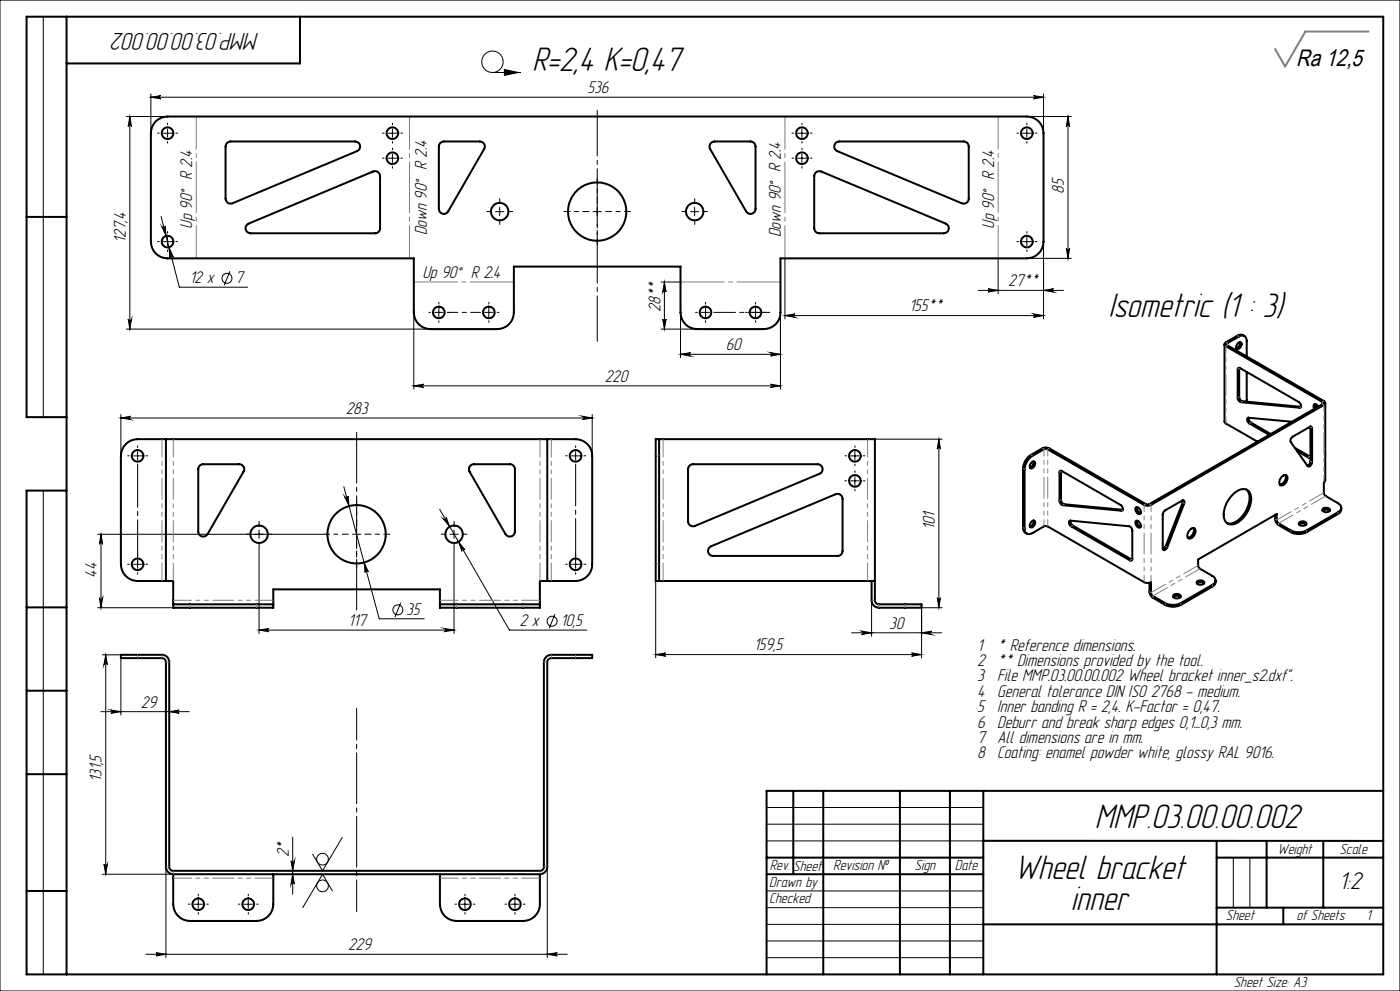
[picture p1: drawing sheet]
<svg xmlns="http://www.w3.org/2000/svg" width="420mm" height="297mm" viewBox="0 0 420 297" stroke-linecap="round" stroke-linejoin="round" font-family="sans-serif">
<g fill="none" stroke="#000" stroke-width=".3">
<path d="M0 0h420v297h-420zM13 5v120M37.9 34.9h12.4M38.9 34.9l.5 3a.49 .49 0 0 0-.5-.4 .49 .49 0 0 0-.4 .4zM38.9 34.9v63.7M45.3 28.1v11.8M45.3 29.1h267.8M45.3 29.1l3-.5a.49 .49 0 0 0-.5 .5 .49 .49 0 0 0 .5 .5zM49 39.9h2.5M50.3 38.7v2.5M116.5 39.9h2.5M117.7 38.7v2.5"/>
<path d="M147.7 21.7h8.6M239.3 39.9h2.5M240.6 38.7v2.5M306.8 39.9h2.5M308 38.7v2.5M308 34.9h13.4M310.1 28.6l3 .5-3 .5a.49 .49 0 0 0 .4-.5 .49 .49 0 0 0-.4-.5zM313.1 28.1v11.8M320.4 34.9l.5 3a.49 .49 0 0 0-.5-.4 .49 .49 0 0 0-.5 .4zM320.4 34.9v42.5M116.5 47.4h2.5M117.7 46.2v2.5"/>
<path d="M239.3 47.4h2.5M240.6 46.2v2.5M48.3 64.9l5.5 21.2h20.5M48.6 67.9a.51 .51 0 0 0 .6 .4 .51 .51 0 0 0 .4-.6l.2 3zM49 72.4h2.5M50.3 71.2v2.5M50.7 74.1l1.2 2.8a.49 .49 0 0 0-.6-.3 .49 .49 0 0 0-.3 .5zM148.7 63.4h2.5M149.9 62.2v2.5M177.9 63.4h2.5M179.1 62.2v2.5M207.2 63.4h2.5"/>
<path d="M208.4 62.2v2.5M235.5 77.4v18.2M299.4 77.4v10.6M306.8 72.4h2.5M308 71.2v2.5M308 77.4h13.4M313.1 72.4v23.2M319.9 74.4a.49 .49 0 0 0 .5 .5 .49 .49 0 0 0 .5-.5l-.5 3zM37.9 98.6h91.3M38.5 95.6a.49 .49 0 0 0 .4 .5 .49 .49 0 0 0 .5-.5l-.5 3zM69 81.3l-1.8 4.2M124.1 93.6v23"/>
<path d="M130.4 93.6h2.5M131.7 92.4v2.5M145.4 93.6h2.5M146.6 92.4v2.5M198.3 98.6h10.9M198.3 84.5h5.9M198.8 95.6a.49 .49 0 0 0 .5 .5 .49 .49 0 0 0 .5-.5l-.5 3zM199.3 84.5l.5 3a.49 .49 0 0 0-.5-.4 .49 .49 0 0 0-.5 .4zM199.3 84.5v14.1M204.2 93.6v13.6M210.4 93.6h2.5M211.7 92.4v2.5"/>
<path d="M225.4 93.6h2.5M226.7 92.4v2.5M234.1 93.6v23M235.5 94.6l3-.5a.51 .51 0 0 0-.5 .5 .51 .51 0 0 0 .5 .5zM235.5 94.6h77.6M293.4 87h25.7M296.4 86.5l3 .5-3 .5a.49 .49 0 0 0 .5-.5 .49 .49 0 0 0-.5-.5zM310.1 94.1l3 .5-3 .5a.51 .51 0 0 0 .4-.5 .51 .51 0 0 0-.4-.5zM313.1 87l3-.5a.49 .49 0 0 0-.5 .5 .49 .49 0 0 0 .5 .5zM124.1 115.6h110M124.1 115.6l3-.5a.49 .49 0 0 0-.4 .5 .49 .49 0 0 0 .4 .5zM204.2 106.2h29.9"/>
<path d="M204.2 106.2l3-.5a.51 .51 0 0 0-.5 .5 .51 .51 0 0 0 .5 .5zM231.1 105.7l3 .5-3 .5a.51 .51 0 0 0 .5-.5 .51 .51 0 0 0-.5-.5zM231.1 115.1l3 .5-3 .5a.49 .49 0 0 0 .5-.5 .49 .49 0 0 0-.5-.5zM36.3 125.3l3-.6a.51 .51 0 0 0-.5 .6 .51 .51 0 0 0 .5 .5zM36.3 124.2v12.4M36.3 125.3h141.4M40 136.6h2.5M41.3 135.4v2.5M171.4 136.6h2.5M172.7 135.4v2.5M174.7 124.7l3 .6-3 .5a.51 .51 0 0 0 .5-.5 .51 .51 0 0 0-.5-.6zM177.7 124.2v12.4"/>
<path d="M255.2 136.6h2.5M256.5 135.4v2.5M262.5 131.6h20.1M281.7 131.6l.5 3a.49 .49 0 0 0-.5-.4 .49 .49 0 0 0-.5 .4zM281.7 131.6v50.5M13 147v145M77.7 158.9v2.5M103.2 145.9l10.6 39.6h13.5M103.4 148.9a.51 .51 0 0 0 .6 .3 .51 .51 0 0 0 .4-.5l.3 3zM107 158.9v2.5M131.9 152.6l20.9 36.2h23.2M133 155.5a.51 .51 0 0 0 .6 .1 .51 .51 0 0 0 .2-.6l1.1 2.8z"/>
<path d="M136.2 158.9v2.5M255.2 144.1h2.5M256.5 142.9v2.5M29.3 160.1h67.7M29.8 179.1a.49 .49 0 0 0 .5 .5 .49 .49 0 0 0 .5-.5l-.5 3zM30.3 160.1v22M30.3 160.1l.5 3a.49 .49 0 0 0-.5-.4 .49 .49 0 0 0-.5 .4zM40 169.1h2.5M41.3 167.9v2.5M77.7 164v25.9M105.7 160.1h2.5M109.2 168.6l1.3 2.7a.49 .49 0 0 0-.6-.3 .49 .49 0 0 0-.4 .6z"/>
<path d="M135 160.1h2.5M136.2 164v25.9M137.5 162.4l2 2.3a.49 .49 0 0 0-.7-.1 .49 .49 0 0 0-.2 .6zM171.4 169.1h2.5M172.7 167.9v2.5M196.7 174.1v23.1M261.5 179.9v10.8M281.2 179.1a.49 .49 0 0 0 .5 .5 .49 .49 0 0 0 .5-.5l-.5 3zM29.3 182.1h27.7M30.7 196.2h5.6M31.7 196.2l.5 3a.51 .51 0 0 0-.5-.4 .51 .51 0 0 0-.5 .4zM31.7 196.2v65.8"/>
<path d="M36.3 197.2v17.1M77.7 188.8l3-.5a.49 .49 0 0 0-.4 .5 .49 .49 0 0 0 .4 .5zM77.7 188.8h58.5M120.2 180.6l-1.7 4.3M133.2 188.3l3 .5-3 .5a.49 .49 0 0 0 .5-.5 .49 .49 0 0 0-.5-.5zM166.5 184l-1.7 4.3M196.7 196.2l3-.5a.49 .49 0 0 0-.5 .5 .49 .49 0 0 0 .5 .5zM196.7 196.2h79.8M255.5 189.6h27M258.5 189.2l3 .4-3 .6a.51 .51 0 0 0 .4-.5 .51 .51 0 0 0-.4-.5zM273.5 195.7l3 .5-3 .5a.49 .49 0 0 0 .4-.5 .49 .49 0 0 0-.4-.5zM276.5 189.6l3-.4a.51 .51 0 0 0-.5 .5 .51 .51 0 0 0 .5 .5z"/>
<path d="M282.6 182.1h-6.1v15.1M30.3 213.3h26.5M33.3 212.8l3 .5-3 .5a.49 .49 0 0 0 .4-.5 .49 .49 0 0 0-.4-.5zM50.8 213.3l3-.5a.49 .49 0 0 0-.5 .5 .49 .49 0 0 0 .5 .5zM31.2 259a.51 .51 0 0 0 .5 .5 .51 .51 0 0 0 .5-.5l-.5 3zM49.8 259.8v27.2M87.3 258a.51 .51 0 0 0 .5 .5 .51 .51 0 0 0 .5-.5l-.5 3zM87.8 250.9v17.1M102.7 251l-5.9 10-3-5M164.2 259.8v27.2M230 247h65M230 242h65"/>
<path d="M230 252h65M370 257v15M375 257v15M30.7 262h21.3M58.2 271h2.5M59.5 269.7v2.5M73.2 271h2.5M74.5 269.7v2.5M87.8 262l.5 3a.51 .51 0 0 0-.5-.5 .51 .51 0 0 0-.5 .5zM99.7 267l-2.9-5-6 10M138.2 271h2.5M139.5 269.7v2.5"/>
<path d="M153.2 271h2.5M154.5 269.7v2.5M230 277h65M230 267h65M230 272h65M43.8 286h126.4M46.8 285.5l3 .5-3 .5a.49 .49 0 0 0 .4-.5 .49 .49 0 0 0-.4-.5zM164.2 286l3-.5a.49 .49 0 0 0-.5 .5 .49 .49 0 0 0 .5 .5zM230 287h65M230 282h65"/>
<circle cx="147.7" cy="18.5" r="3.2"/>
<circle cx="68.1" cy="83.4" r="1.5"/>
<circle cx="119.4" cy="182.8" r="1.51"/>
<circle cx="165.6" cy="186.2" r="1.48"/>
<circle cx="96.7" cy="257.5" r="1.75"/>
<circle cx="96.8" cy="265.5" r="1.76"/>
</g>
<g fill="#000">
<path d="M151.2 20.6l5.1 1.1-5.1 1.1z"/>
<path d="M310.1 28.6l3 .5-3 .5a.49 .49 0 0 0 .4-.5 .49 .49 0 0 0-.4-.5zM45.3 29.1l3-.5a.49 .49 0 0 0-.5 .5 .49 .49 0 0 0 .5 .5z"/>
<path d="M320.4 34.9l.5 3a.49 .49 0 0 0-.5-.4 .49 .49 0 0 0-.5 .4zM319.9 74.4a.49 .49 0 0 0 .5 .5 .49 .49 0 0 0 .5-.5l-.5 3zM38.9 34.9l.5 3a.49 .49 0 0 0-.5-.4 .49 .49 0 0 0-.4 .4zM38.5 95.6a.49 .49 0 0 0 .4 .5 .49 .49 0 0 0 .5-.5l-.5 3z"/>
<path d="M198.8 95.6a.49 .49 0 0 0 .5 .5 .49 .49 0 0 0 .5-.5l-.5 3zM199.3 84.5l.5 3a.49 .49 0 0 0-.5-.4 .49 .49 0 0 0-.5 .4z"/>
<path d="M235.5 94.6l3-.5a.51 .51 0 0 0-.5 .5 .51 .51 0 0 0 .5 .5zM310.1 94.1l3 .5-3 .5a.51 .51 0 0 0 .4-.5 .51 .51 0 0 0-.4-.5z"/>
<path d="M296.4 86.5l3 .5-3 .5a.49 .49 0 0 0 .5-.5 .49 .49 0 0 0-.5-.5zM313.1 87l3-.5a.49 .49 0 0 0-.5 .5 .49 .49 0 0 0 .5 .5zM204.2 106.2l3-.5a.51 .51 0 0 0-.5 .5 .51 .51 0 0 0 .5 .5zM231.1 105.7l3 .5-3 .5a.51 .51 0 0 0 .5-.5 .51 .51 0 0 0-.5-.5zM124.1 115.6l3-.5a.49 .49 0 0 0-.4 .5 .49 .49 0 0 0 .4 .5zM231.1 115.1l3 .5-3 .5a.49 .49 0 0 0 .5-.5 .49 .49 0 0 0-.5-.5z"/>
<path d="M174.7 124.7l3 .6-3 .5a.51 .51 0 0 0 .5-.5 .51 .51 0 0 0-.5-.6zM36.3 125.3l3-.6a.51 .51 0 0 0-.5 .6 .51 .51 0 0 0 .5 .5z"/>
<path d="M30.3 160.1l.5 3a.49 .49 0 0 0-.5-.4 .49 .49 0 0 0-.5 .4zM29.8 179.1a.49 .49 0 0 0 .5 .5 .49 .49 0 0 0 .5-.5l-.5 3zM87.3 258a.51 .51 0 0 0 .5 .5 .51 .51 0 0 0 .5-.5l-.5 3zM87.8 262l.5 3a.51 .51 0 0 0-.5-.5 .51 .51 0 0 0-.5 .5z"/>
<path d="M281.2 179.1a.49 .49 0 0 0 .5 .5 .49 .49 0 0 0 .5-.5l-.5 3zM281.7 131.6l.5 3a.49 .49 0 0 0-.5-.4 .49 .49 0 0 0-.5 .4z"/>
<path d="M77.7 188.8l3-.5a.49 .49 0 0 0-.4 .5 .49 .49 0 0 0 .4 .5zM133.2 188.3l3 .5-3 .5a.49 .49 0 0 0 .5-.5 .49 .49 0 0 0-.5-.5zM133 155.5l1.9 2.3-1.1-2.8a.51 .51 0 0 1-.2 .7 .51 .51 0 0 1-.6-.2zM137.5 162.4l1.1 2.8a.49 .49 0 0 1 .2-.6 .49 .49 0 0 1 .7 .1zM103.4 148.9l1.3 2.8-.3-3a.51 .51 0 0 1-.4 .5 .51 .51 0 0 1-.6-.3zM109.2 168.6l.3 3a.49 .49 0 0 1 .4-.6 .49 .49 0 0 1 .6 .3zM48.6 67.9l1.2 2.8-.2-3a.51 .51 0 0 1-.4 .6 .51 .51 0 0 1-.6-.4zM50.7 74.1l.3 3a.49 .49 0 0 1 .3-.5 .49 .49 0 0 1 .6 .3zM196.7 196.2l3-.5a.49 .49 0 0 0-.5 .5 .49 .49 0 0 0 .5 .5zM273.5 195.7l3 .5-3 .5a.49 .49 0 0 0 .4-.5 .49 .49 0 0 0-.4-.5z"/>
<path d="M258.5 189.2l3 .4-3 .6a.51 .51 0 0 0 .4-.5 .51 .51 0 0 0-.4-.5zM276.5 189.6l3-.4a.51 .51 0 0 0-.5 .5 .51 .51 0 0 0 .5 .5z"/>
<path d="M33.3 212.8l3 .5-3 .5a.49 .49 0 0 0 .4-.5 .49 .49 0 0 0-.4-.5zM50.8 213.3l3-.5a.49 .49 0 0 0-.5 .5 .49 .49 0 0 0 .5 .5z"/>
<path d="M31.2 259a.51 .51 0 0 0 .5 .5 .51 .51 0 0 0 .5-.5l-.5 3zM31.7 196.2l.5 3a.51 .51 0 0 0-.5-.4 .51 .51 0 0 0-.5 .4z"/>
<path d="M46.8 285.5l3 .5-3 .5a.49 .49 0 0 0 .4-.5 .49 .49 0 0 0-.4-.5zM164.2 286l3-.5a.49 .49 0 0 0-.5 .5 .49 .49 0 0 0 .5 .5z"/>
</g>
<path d="M107 129.1v54.2" fill="none" stroke="#000" stroke-width=".3" stroke-dasharray="15.2 1.3 1.3 1.3" stroke-dashoffset="-.4"/>
<g fill="none" stroke="#000" stroke-width=".3" stroke-dasharray="15.2 1.3 1.3 1.3">
<path d="M47.8 39.9h-.5M50.3 37.4v-.5M52.8 39.9h.5M115.2 39.9h-.5M117.7 37.4v-.5M120.2 39.9h.5M238.1 39.9h-.5M240.6 37.4v-.5M243.1 39.9h.5M305.6 39.9h-.5M308.1 37.4v-.5M310.6 39.9h.5"/>
<path d="M50.3 42.4v.5M115.2 47.4h-.5M117.7 44.9v-.5M117.7 49.9v.5M117.7 42.4v.5M120.2 47.4h.5M238.1 47.4h-.5M240.6 44.9v-.5M240.6 49.9v.5M240.6 42.4v.5M243.1 47.4h.5M308.1 42.4v.5"/>
<path d="M47.8 72.4h-.5M50.3 69.9v-.5M50.3 74.9v.5M52.8 72.4h.5M147.4 63.4h-1.4M149.9 60.9v-1.4M149.9 65.9v1.4M152.4 63.4h1.4M205.9 63.4h-1.4M208.4 60.9v-1.4M208.4 65.9v1.4M210.9 63.4h1.4"/>
<path d="M305.6 72.4h-.5M308.1 69.9v-.5M308.1 74.9v.5M310.6 72.4h.5M129.2 93.6h-.5M131.7 91.1v-.5M131.7 96.1v.5M134.2 93.6h.5M146.7 91.1v-.5M146.7 96.1v.5M149.2 93.6h.5M209.2 93.6h-.5"/>
<path d="M211.7 91.1v-.5M211.7 96.1v.5M224.2 93.6h-.5M226.7 91.1v-.5M226.7 96.1v.5M229.2 93.6h.5M38.8 136.6h-.5M41.3 134.1v-.5M43.8 136.6h.5M170.2 136.6h-.5M172.7 134.1v-.5M175.2 136.6h.5"/>
<path d="M254 136.6h-.5M256.5 134.1v-.5M256.5 139.1v.5M259 136.6h.5M77.7 157.6v-1.4M136.2 157.6v-1.4M254 144.1h-.5M256.5 141.6v-.5M256.5 146.6v.5M259 144.1h.5M38.8 169.1h-.5M41.3 166.6v-.5"/>
<path d="M41.3 171.6v.5M43.8 169.1h.5M75.2 160.1h-1.3M77.7 162.6v1.4M80.2 160.1h1.4M133.7 160.1h-1.3M136.2 162.6v1.4M138.7 160.1h1.4M170.2 169.1h-.5M172.7 166.6v-.5M172.7 171.6v.5M175.2 169.1h.5"/>
<path d="M57 271h-.5M59.5 268.5v-.5M59.5 273.5v.5M62 271h.5M72 271h-.5M74.5 268.5v-.5M74.5 273.5v.5M77 271h.5M137 271h-.5M139.5 268.5v-.5M139.5 273.5v.5M142 271h.5"/>
<path d="M152 271h-.5M154.5 268.5v-.5M154.5 273.5v.5M157 271h.5"/>
</g>
<path d="M41.3 139.1v29.6" fill="none" stroke="#000" stroke-width=".3" stroke-dasharray="15.2 1.3 1.3 1.3" stroke-dashoffset="2.3"/>
<path d="M172.7 139.1v28.9" fill="none" stroke="#000" stroke-width=".3" stroke-dasharray="15.2 1.3 1.3 1.3" stroke-dashoffset="2.7"/>
<path d="M176.7 63.4h-7.5M179.2 60.9v-7.5M179.2 65.9v7.5M181.7 63.4h7.5M107 157.6v-7.5M104.5 160.1h-7.5M107 162.6v7.5M109.5 160.1h7.5" fill="none" stroke="#000" stroke-width=".3" stroke-dasharray="15.2 1.3 1.3 1.3" stroke-dashoffset="13.4"/>
<path d="M107 212.3v60.9" fill="none" stroke="#000" stroke-width=".3" stroke-dasharray="15.2 1.3 1.3 1.3" stroke-dashoffset="5.7"/>
<path d="M179.2 33.1v69.2" fill="none" stroke="#000" stroke-width=".3" stroke-dasharray="15.2 1.3 1.3 1.3" stroke-dashoffset="1.6"/>
<path d="M144.2 93.6h-9.8" fill="none" stroke="#000" stroke-width=".3" stroke-dasharray="15.2 1.3 1.3 1.3" stroke-dashoffset="12.3"/>
<path d="M214.2 93.6h16.7" fill="none" stroke="#000" stroke-width=".3" stroke-dasharray="15.2 1.3 1.3 1.3" stroke-dashoffset="8.8"/>
<g fill="none" stroke="#000" stroke-width=".6">
<path d="M20 5v287M90 5v14h-70M46.7 36.4a5.2 5.2 0 0 1 3.6-1.5h257.7a5 5 0 0 1 5.1 5v32.5a5.1 5.1 0 0 1-5.1 5h-73.9v16.2a4.9 4.9 0 0 1-4.9 5h-20a5 5 0 0 1-5-5v-13.7h-50v13.7a5 5 0 0 1-5 5h-20a5 5 0 0 1-5.1-5v-16.2h-73.8a5 5 0 0 1-5-5v-32.5a5.2 5.2 0 0 1 1.4-3.5zM68.1 42.9l1.1-.5h37.3a1.51 1.51 0 0 1 1.5 1.2 1.51 1.51 0 0 1-.9 1.7l-37.4 15.6a1.51 1.51 0 0 1-2-1.4v-15.6zM132.1 42.9l1-.5h10.8a1.52 1.52 0 0 1 1.3 2.3l-10.8 18.7a1.49 1.49 0 0 1-1.6 .7 1.49 1.49 0 0 1-1.1-1.5v-18.7zM213.3 42.9l1-.5h10.8a1.57 1.57 0 0 1 1.6 1.5v18.7a1.51 1.51 0 0 1-1.2 1.5 1.51 1.51 0 0 1-1.7-.7l-10.8-18.7-.1-1.2zM244.7 51.8l.9-.5 .7 .1 37.4 15.6a1.51 1.51 0 0 1 .9 1.7 1.51 1.51 0 0 1-1.5 1.2h-37.3a1.51 1.51 0 0 1-1.5-1.5v-15.6zM250.8 42.8l.9-.4h37.4a1.51 1.51 0 0 1 1.5 1.5v15.6a1.51 1.51 0 0 1-2.1 1.4l-37.3-15.6a1.49 1.49 0 0 1-.4-2.5zM8 65h12M74.2 67.3l37.7-15.9a1.51 1.51 0 0 1 2.1 1.4v15.6a1.45 1.45 0 0 1-1.5 1.5h-37.4a1.5 1.5 0 0 1-1.3-1 1.5 1.5 0 0 1 .4-1.6zM367.3 103.2v23.3l.5 .4 9.4 5.5M371.4 110.3h.6l17.6 10.2a.96 .96 0 0 1 .7 .7 .96 .96 0 0 1-.4 1l-17.6-1.7a1.42 1.42 0 0 1-1-1.3z"/>
<path d="M371.4 102.8a.67 .67 0 0 1 1-.1 .67 .67 0 0 1 0 1l-.3 .4a.7 .7 0 0 1-1 .5 .7 .7 0 0 1-.1-1.2zM371.8 110.2v8.8a1.42 1.42 0 0 0 .9 1.3l17.6 1.6M372 102.5a1.63 1.63 0 0 1-1.1 1.9M373.3 100.7a1.67 1.67 0 0 0-2.1-.1l-3.4 2a.64 .64 0 0 0-.5 .6 .64 .64 0 0 0 .5 .6l28.9 16.7 .2 .4-52.5 30.3-.6-.1-29-16.7a2.32 2.32 0 0 0-2.1 0l-3.5 1.9a5.2 5.2 0 0 0-2.3 4.1l.1 18.2a1.56 1.56 0 0 0 1.1 1.3M374 106.9v-4.7a1.43 1.43 0 0 0-.7-1.5 1.43 1.43 0 0 0-1.6 .2l-3.5 2a.33 .33 0 0 0-.2 .3 .33 .33 0 0 0 .2 .3l29 16.7a.64 .64 0 0 1 .4 .6 .64 .64 0 0 1-.4 .6l-51.9 29.9a2.32 2.32 0 0 1-2.1 0l-29-16.7h-.9l-3.6 2a5.3 5.3 0 0 0-2.3 4.1v17.7a1.46 1.46 0 0 0 .7 1.5 1.46 1.46 0 0 0 1.6-.1l3.5-2h1.1l28.9 16.7a2.32 2.32 0 0 0 2.1 0v3.3l.2 .5 4 2.4a5.2 5.2 0 0 0 4.8 0l9.4-5.4a1.43 1.43 0 0 0 1-1.4 1.43 1.43 0 0 0-1-1.3l-3.9-2.3-.4-.7v-1.9l23.6-13.6v1.9l.3 .6 3.9 2.4a5.2 5.2 0 0 0 4.8 0l9.4-5.5a1.43 1.43 0 0 0 1-1.3 1.43 1.43 0 0 0-1-1.4l-3.8-2.2-.4-.8v-3.3l.4-.6v-23.1M374 111.5v8.9M20 125h-12v-120h407v287h-407v-145h12M49.8 131.6h114.4M49.8 131.6h-8.5a5.1 5.1 0 0 0-5 5v32.5a5.1 5.1 0 0 0 5 5h8.5M49.8 131.6v42.5M59.9 139.6l.8-.5h11.1a1.48 1.48 0 0 1 1.3 2.3l-10.8 18.7a1.5 1.5 0 0 1-1.7 .7 1.5 1.5 0 0 1-1.1-1.5v-18.7zM141.1 139.6l1.1-.5h10.8a1.51 1.51 0 0 1 1.5 1.5v18.7a1.53 1.53 0 0 1-1.1 1.5 1.53 1.53 0 0 1-1.7-.7l-10.8-18.7-.2-1.2z"/>
<path d="M164.2 131.6h8.5a5 5 0 0 1 5 5v32.5a5 5 0 0 1-5 5h-8.5M164.2 131.6v42.5M197.7 131.6h-1v42.5h1M197.7 131.6v42.5M197.7 131.6h64.8v48.3a1.2 1.2 0 0 0 1.2 1.2h12.8v1h-12.8a2.23 2.23 0 0 1-2.2-2.2v-5.8M206.9 139.6l.7-.5h37.7a1.48 1.48 0 0 1 1.5 1.2 1.48 1.48 0 0 1-.9 1.7l-37.4 15.6a1.51 1.51 0 0 1-2.1-1.4v-15.6zM309.2 138.8l.8-.5a.99 .99 0 0 1 .6 .9 .99 .99 0 0 1-.6 .9l-.5 .3-.4-.1-.2-.5zM310 138.3a1.62 1.62 0 0 1-1 1.8M374.6 125.2l.1 .7 .3 .6 6.2 3.6M387.5 131.2l5.4-3.3a.42 .42 0 0 1 .5 0 .42 .42 0 0 1 .2 .4v10.2a1.03 1.03 0 0 1-1.3 1.2l-5.1-7.2-.1-.6zM387.5 126.4l-13-1.2a.96 .96 0 0 0-.4 1 .96 .96 0 0 0 .7 .7l6 3.4M388.5 134.2l4.6 2.7"/>
<path d="M389.1 135.1l3.3 2a.44 .44 0 0 0 .5 0 .44 .44 0 0 0 .2-.4M393.1 128.2v-.4v10.5l-.3 .8-.6 .5M394.6 121.1l.2 1.1M395.5 121.8a.71 .71 0 0 0-.7-.7 .71 .71 0 0 0-.7 .6l.2 .8M309.5 156.3l.5-.3a.96 .96 0 0 1 .6 .9 .96 .96 0 0 1-.6 .9l-.5 .3-.5-.3 .1-.9zM310 156a1.62 1.62 0 0 1-1 1.8M318 141.2h.6l17.6 10.1a.96 .96 0 0 1 .7 .8 .96 .96 0 0 1-.5 1l-17.6-1.7a1.46 1.46 0 0 1-.9-1.3zM318.3 141.1v8.7a1.42 1.42 0 0 0 1 1.3l17.5 1.7M320.7 156.2l.4-.2 17.6 1.7a1.42 1.42 0 0 1 1 1.3v8.5a.44 .44 0 0 1-.2 .5 .44 .44 0 0 1-.5 0l-17.6-10.2-.7-.8zM321.2 156.1l.2 1 .4 .4 17.9 10.2M340.7 156.2a1.23 1.23 0 0 1 1.3 .6 1.23 1.23 0 0 1-.1 1.3 1.48 1.48 0 0 1-1.2-1.9zM340.7 152.1a1.25 1.25 0 0 1 1.3 .6 1.25 1.25 0 0 1-.1 1.4 1.49 1.49 0 0 1-1.2-2z"/>
<path d="M341.1 152a1.62 1.62 0 0 0 1.1 1.8M341.1 156a1.63 1.63 0 0 0 1.1 1.9M349.4 153.1l5.2-3.1a.53 .53 0 0 1 .8 .2 .53 .53 0 0 1-.2 .7l-5 13.1-.6 .7-.5 .2-.3-.5v-10.2zM354.8 150v.6l-5.1 13.2-.8 .8M357.1 158.6a.88 .88 0 0 1 1.2-.3 .88 .88 0 0 1 .3 1.2 1.96 1.96 0 0 1-2 1.9 1.96 1.96 0 0 1 .5-2.8zM358 158.3a2.25 2.25 0 0 1-1.7 2.9M370 148.1a3.5 3.5 0 0 1 4.6-1 5.7 5.7 0 0 1-.4 6.4 5.9 5.9 0 0 1-5.3 3.7 2.87 2.87 0 0 1-1.8-3.6 9.2 9.2 0 0 1 2.9-5.5zM373.9 146.7a4.9 4.9 0 0 1 .2 5.8 7.1 7.1 0 0 1-5.2 4.4l-.8-.1M384.7 142.7a.88 .88 0 0 1 1.2-.3 .88 .88 0 0 1 .3 1.2 1.96 1.96 0 0 1-2.1 1.8 1.96 1.96 0 0 1 .6-2.7zM385.6 142.3a2.3 2.3 0 0 1-1.7 2.9M389.7 157.2a1.65 1.65 0 0 1 2.2 0M389.7 156.6a1.33 1.33 0 0 1 2.2 .4 1.3 1.3 0 0 1-2.3-.2z"/>
<path d="M396.8 152.5a1.42 1.42 0 0 1 2.2 .4 1.34 1.34 0 0 1-2.3-.2zM396.8 153.1a1.61 1.61 0 0 1 2.1 0M402.4 152.1a1.72 1.72 0 0 1-1 2l-9.4 5.4a5.2 5.2 0 0 1-4.8 0l-3.6-2.1a2.19 2.19 0 0 1-1-1.8v-1.3M49.8 174.1h2.2v7M164.2 174.1h-2.2v7M197.7 174.1h64.8M212.9 164l37.8-15.9a1.51 1.51 0 0 1 2.1 1.4v15.6a1.45 1.45 0 0 1-1.6 1.5h-37.3a1.49 1.49 0 0 1-1.4-1 1.49 1.49 0 0 1 .4-1.6zM352 179a1.65 1.65 0 0 1 2.2 0M352 178.4a1.33 1.33 0 0 1 2.2 .4 1.3 1.3 0 0 1-2.3-.2zM359.1 174.3a1.4 1.4 0 0 1 2.2 .4 1.37 1.37 0 0 1-2.3-.2zM359.1 174.9a1.61 1.61 0 0 1 2.1 0M364.7 173.9a1.72 1.72 0 0 1-1 1.9l-9.4 5.5a5.2 5.2 0 0 1-4.8 0l-3.6-2.2a2.19 2.19 0 0 1-1.1-1.7v-2.7"/>
<path d="M8 182h12M52 181.1v1h30v-1M52 181.1h30M82 181.1v-4.5h50v4.5M132 181.1v1h30v-1M132 181.1h30M8 207h12M8 232h12M238 237v25M247 237v55M270 237v55M285 237v55"/>
<path d="M295 237v55M415 237h-185v55M230 257h65M295 252h120M365 252v40M365 257h50M380 252v20M397 252v20M8 267h12M52 262a2.23 2.23 0 0 1-2.2-2.2v-61.4a1.2 1.2 0 0 0-1.2-1.2h-12.3v-1h12.3a2.17 2.17 0 0 1 2.2 2.2v61.4a1.2 1.2 0 0 0 1.2 1.2h110a1.2 1.2 0 0 0 1.2-1.2v-61.4a2.23 2.23 0 0 1 2.2-2.2h12.3v1h-12.3a1.2 1.2 0 0 0-1.2 1.2v61.4a2.29 2.29 0 0 1-2.2 2.2M52 262v9a5.1 5.1 0 0 0 5 5h20a5.1 5.1 0 0 0 5-5v-9M52 262h110"/>
<path d="M132 262v9a5 5 0 0 0 5 5h20a5 5 0 0 0 5-5v-9M230 262h65M295 277h120M365 272h50M385 272v5"/>
<circle cx="50.3" cy="39.9" r="1.75"/>
<circle cx="117.7" cy="39.9" r="1.75"/>
<circle cx="240.6" cy="39.9" r="1.75"/>
<circle cx="308.1" cy="39.9" r="1.75"/>
<circle cx="117.7" cy="47.4" r="1.75"/>
<circle cx="240.6" cy="47.4" r="1.75"/>
<circle cx="50.3" cy="72.4" r="1.75"/>
<circle cx="149.9" cy="63.4" r="2.63"/>
<circle cx="179.1" cy="63.4" r="8.7"/>
<circle cx="208.4" cy="63.4" r="2.63"/>
<circle cx="308.1" cy="72.4" r="1.75"/>
<circle cx="131.6" cy="93.6" r="1.75"/>
<circle cx="146.7" cy="93.6" r="1.75"/>
<circle cx="211.6" cy="93.6" r="1.75"/>
<circle cx="226.6" cy="93.6" r="1.75"/>
<circle cx="41.3" cy="136.6" r="1.75"/>
<circle cx="172.7" cy="136.6" r="1.74"/>
<circle cx="256.5" cy="136.6" r="1.75"/>
<circle cx="256.5" cy="144.1" r="1.76"/>
<circle cx="41.3" cy="169.1" r="1.75"/>
<circle cx="77.7" cy="160.1" r="2.62"/>
<circle cx="107" cy="160.1" r="8.8"/>
<circle cx="136.2" cy="160.1" r="2.62"/>
<circle cx="172.7" cy="169.1" r="1.74"/>
<circle cx="59.5" cy="271" r="1.75"/>
<circle cx="74.5" cy="271" r="1.75"/>
<circle cx="139.5" cy="271" r="1.76"/>
<circle cx="154.5" cy="271" r="1.75"/>
</g>
<path d="M385.6 19.9h.1" fill="none" stroke="#808080" stroke-width=".3" stroke-dasharray="15.2 1.3 1.3 1.3"/>
<path d="M154.2 84.5h-30M234.2 84.5h-30" fill="none" stroke="#808080" stroke-width=".3" stroke-dasharray="15.2 1.3 1.3 1.3" stroke-dashoffset="2.1"/>
<path d="M235.5 34.9v42.5M299.5 34.9v42.5M58.9 77.4v-42.5M122.9 77.4v-42.5" fill="none" stroke="#808080" stroke-width=".3" stroke-dasharray="15.2 1.3 1.3 1.3" stroke-dashoffset="5.4"/>
<path d="M410.6 9.5h-19l-6 10.4-3.1-5.2" fill="none" stroke="#808080" stroke-width=".6"/>
<g fill="none" stroke="#808080" stroke-width=".3" stroke-dasharray="6.3 1.3 1.3 1.3 1.3 1.3">
<path d="M368.2 103.5l-.4 .3M368.2 102.8l-.4-.2M368.2 103.5v-.7M371.7 100.9l-.5-.3M371.8 110.4l-.5 .3M371.8 118.9l-.5 .3M197.7 136.6h-1M309.3 136.3l.4 .3M313.2 134.6l-.5-.2M314.3 134.6l.5-.2M372.8 120.3l-.5 .2M375.3 126.6l-.5 .3"/>
<path d="M390.3 122l-.4 .2M392.9 136.8l-.4 .3M393.6 128.3l-.4-.2M393.6 138.5l-.4-.3M396.7 121.1l.5 .3M396.7 120.5l.5-.3M396.7 120.5v.6M306.9 158.1l.5 .3M307.4 140.7l-.5-.3M318.3 141.3l-.4 .3M318.3 149.8l-.4 .3M319.3 151.1l-.5 .3"/>
<path d="M321.9 157.5l-.5 .3M336.8 152.8l-.3 .3M343.7 151l-.5 .3M344.8 151l.5 .3M355.3 150.9l-.5-.3M382.6 155.6l.4 .2M383.6 156.8v.6M387.3 159.5v-.6M392 158.9v.6M401.4 154v-.5M196.7 169.1h1M261.5 179.9h1"/>
<path d="M339.5 167.6l-.5 .3M344.8 177.3l.5 .3M345.9 178.6v.5M350.2 164l-.5-.3M363.7 175.8v-.5M41.3 196.2v1M48.6 197.2v-1M49.8 198.4h1M57 181.1v1M77 182.1v-1M137 181.1v1M157 182.1v-1"/>
<path d="M164.2 198.4h-1M165.4 197.2v-1M172.7 197.2v-1M263.7 181.1v1M271.5 182.1v-1M349.6 181.3v-.6M354.3 180.7v.6M50.8 259.8h-1M163.2 259.8h1M52 261v1M162 261v1"/>
</g>
<path d="M52 179.9h30M132 179.9h30M52 263.2h30M132 263.2h30" fill="none" stroke="#808080" stroke-width=".3" stroke-dasharray="6.3 1.3 1.3 1.3 1.3 1.3" stroke-dashoffset=".9"/>
<path d="M48.6 131.6v42.5M52 131.6v42.5M162 131.6v42.5M260.3 131.6v42.5M165.4 174.1v-42.5M198.9 174.1v-42.5" fill="none" stroke="#808080" stroke-width=".3" stroke-dasharray="6.3 1.3 1.3 1.3 1.3 1.3" stroke-dashoffset="1"/>
<path d="M367.8 103.8v23.1M313.2 134.6v23.2M397.2 121.4v23.1M314.3 157.8v-23.2M343.2 151.3v23.2M345.3 151.3v23.2" fill="none" stroke="#808080" stroke-width=".3" stroke-dasharray="6.3 1.3 1.3 1.3 1.3 1.3" stroke-dashoffset="4.3"/>
<path d="M383 155.8l14.2-8.1M383.6 156.8l14.1-8.1M345.3 177.6l14.2-8.2M345.9 178.6l14.1-8.2" fill="none" stroke="#808080" stroke-width=".3" stroke-dasharray="6.3 1.3 1.3 1.3 1.3 1.3" stroke-dashoffset="1.4"/>
<g font-size="10.6">
<text x="328.4" y="248.1">MMP.03.00.00.002</text>
<text x="304.3" y="263.4">Wheel bracket</text>
<text x="321.3" y="272.6">inner</text>
</g>
<g font-size="10.5">
<text x="159.6" y="21.4">R=2,4 K=0,47</text>
<text x="332.5" y="94.9">Isometric (1 : 3)</text>
</g>
<g font-size="7.6">
<text x="77.8" y="9.9" transform="rotate(-180 77.8 9.9)">MMP.03.00.00.002</text>
<text x="401.7" y="266.4">1:2</text>
</g>
<text font-size="7.1" x="388.9" y="19.8">Ra 12,5</text>
<g font-size="5.3">
<text x="176.2" y="27.9">536</text>
<text x="319.2" y="58" transform="rotate(-90 319.2 58)">85</text>
<text x="57.7" y="68.6" transform="rotate(-90 57.7 68.6)">Up 90° R 2.4</text>
<text x="128" y="70.5" transform="rotate(-90 128 70.5)">Down 90° R 2.4</text>
<text x="234.3" y="71.1" transform="rotate(-90 234.3 71.1)">Down 90° R 2.4</text>
<text x="298.2" y="68.6" transform="rotate(-90 298.2 68.6)">Up 90° R 2.4</text>
<text x="37.7" y="72.8" transform="rotate(-90 37.7 72.8)">127,4</text>
<text x="126.7" y="83.3">Up 90° R 2.4</text>
<text x="56.8" y="84.8">12 x</text>
<text x="70.6" y="84.8">7</text>
<text x="302.5" y="85.8">27**</text>
<text x="198.1" y="93.6" transform="rotate(-90 198.1 93.6)">28**</text>
<text x="272.8" y="93.3">155**</text>
<text x="217.7" y="104.9">60</text>
<text x="181.5" y="114.4">220</text>
<text x="103.7" y="124">283</text>
<text x="280.4" y="158.9" transform="rotate(-90 280.4 158.9)">101</text>
<text x="29.1" y="173.1" transform="rotate(-90 29.1 173.1)">44</text>
<text x="121.8" y="184.2">35</text>
<text x="104.4" y="187.6">117</text>
<text x="155.8" y="187.6">2 x</text>
<text x="168.1" y="187.6">10,5</text>
<text x="266.8" y="188.4">30</text>
<text x="226.2" y="194.9">159,5</text>
<text x="293.2" y="195">1</text>
<text x="299.2" y="195">* Reference dimensions.</text>
<text x="293.2" y="199.6">2</text>
<text x="299.2" y="199.6">** Dimensions provided by the tool.</text>
<text x="293.2" y="208.8">4</text>
<text x="293.2" y="204.2">3</text>
<text x="299.2" y="208.8">General tolerance DIN ISO 2768 - medium.</text>
<text x="299.2" y="204.2">File MMP.03.00.00.002 Wheel bracket inner_s2.dxf&quot;.</text>
<text x="42.3" y="212">29</text>
<text x="293.2" y="213.4">5</text>
<text x="299.2" y="213.4">Inner banding R = 2,4. K-Factor = 0,47.</text>
<text x="293.2" y="218">6</text>
<text x="299.2" y="218">Deburr and break sharp edges 0,1...0,3 mm.</text>
<text x="293.2" y="227.3">8</text>
<text x="293.2" y="222.7">7</text>
<text x="299.2" y="227.3">Coating: enamel powder white, glossy RAL 9016.</text>
<text x="299.2" y="222.7">All dimensions are in mm.</text>
<text x="30.5" y="234.4" transform="rotate(-90 30.5 234.4)">131,5</text>
<text x="86.6" y="256.9" transform="rotate(-90 86.6 256.9)">2*</text>
<text x="104.4" y="284.7">229</text>
</g>
<g font-size="4.5">
<text x="383.3" y="255.9">Weight</text>
<text x="401.8" y="255.8">Scale</text>
<text x="231" y="260.9">Rev.</text>
<text x="238" y="260.9">Sheet</text>
<text x="250" y="260.8">Revision №</text>
<text x="274.4" y="260.8">Sign</text>
<text x="286.4" y="260.8">Date</text>
<text x="230.8" y="265.8">Drawn by</text>
<text x="230.8" y="270.8">Checked</text>
<text x="367.8" y="275.7">Sheet</text>
<text x="389" y="275.8">of Sheets</text>
<text x="409.9" y="275.8">1</text>
<text x="370.1" y="295.7">Sheet Size: А3</text>
</g>
</svg>
